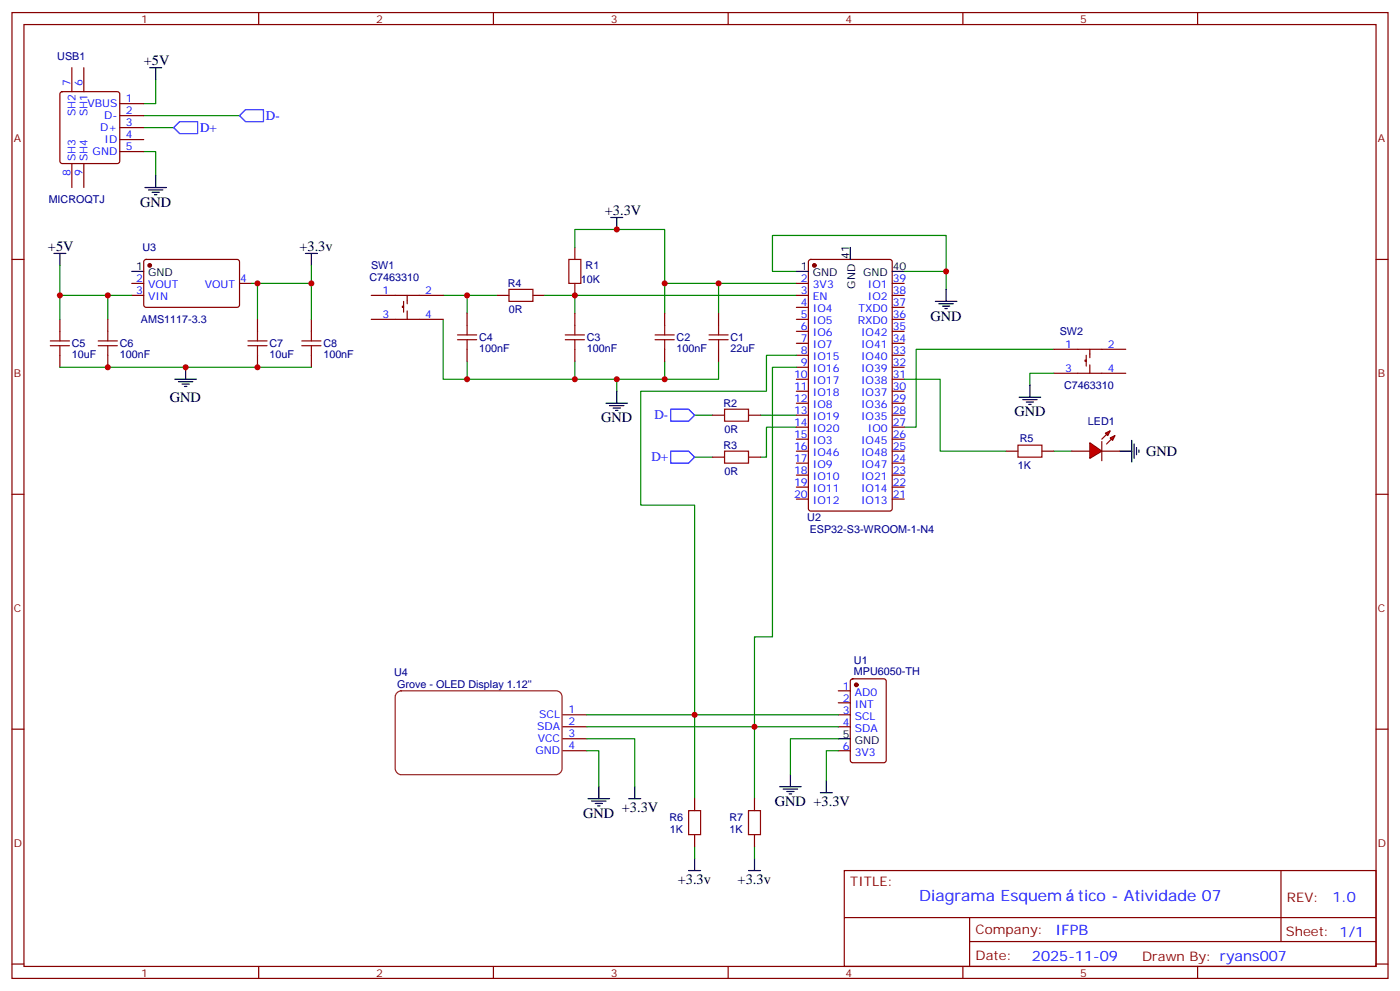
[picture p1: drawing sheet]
<svg xmlns="http://www.w3.org/2000/svg" width="412mm" height="292mm" viewBox="0 0 412 292" stroke-linecap="round" stroke-linejoin="round" font-family="sans-serif">
<g fill="none" stroke="#870000" stroke-width=".35">
<path d="M3.5 3.7h405.4v284.3h-405.4zM7.1 7.2h398.2v277.3h-398.2zM76.2 3.7v3.5M145.3 3.7v3.5M214.5 3.7v3.5M283.6 3.7v3.5M352.8 3.7v3.5M3.5 76.4h3.6M405.3 76.4h3.6M296.3 132.8h3.6M306.9 132.8h3.5M3.5 145.5h3.6"/>
<path d="M405.3 145.5h3.6M3.5 214.7h3.6M405.3 214.7h3.6M248.7 256.3h156.6v28.2h-156.6zM377.3 256.3v20.9M248.7 270.1h156.5M285.6 277.2h119.6M285.6 270.1v14.2M3.5 283.8h3.6M76.2 284.5v3.5M145.3 284.5v3.5M214.5 284.5v3.5"/>
<path d="M283.6 284.5v3.5M352.8 284.5v3.5M405.3 283.8h3.6"/>
</g>
<path d="M204.6 134.6h5.3M310.4 132.8h5.3" fill="none" stroke="#008700" stroke-width=".35"/>
<path d="M299.9 131.1h7v3.5h-7z" fill="none" stroke="#a10000" stroke-width=".35"/>
<path d="M329.8 132.8h3.6M333.4 129.6v6.4M334.1 130.7v4.2M334.8 131.8v2.1M335.5 132.5v.7" fill="none" stroke="#000" stroke-width=".35"/>
<g fill="#f00" stroke="#870000" stroke-width=".35">
<path d="M321 130.4l3.6 2.4-3.6 2.1z"/>
<path d="M324.6 130v5.6z"/>
</g>
<g fill="#870000" stroke="#870000" stroke-width=".35">
<path d="M324.6 129.3l1.4-1.4z"/>
<path d="M326 130.7l1.4-1.4z"/>
</g>
<g fill="#f00" stroke="#870000" stroke-width=".35">
<path d="M325.6 127.5l1.4-.7-.7 1.4z"/>
<path d="M327 128.9l1.4-.7-.7 1.4z"/>
</g>
<g fill="none" stroke="#870000" stroke-width=".35">
<path d="M21.2 19.9v7.1M24.7 19.9v7.1M17.9 27.2l.4-.2h16.3l.5 .2 .2 .5v19.7l-.3 .5-.4 .3h-16.3l-.5-.3-.2-.5v-19.7zM35.3 30.5h7M35.3 34h7M35.3 37.6h7M21.2 48.2v7M24.7 48.2v7M35.3 41.1h7M35.3 44.6h7M42.6 76.6l.4-.2h27.1l.5 .7-.1 13-.7 .4-27-.1-.5-.6v-12.7zM169.3 72.8v3.6"/>
<path d="M238.4 76.6l.4-.2h23.3l.7 .4v73l-.4 .6-23.6 .1-.6-.5-.1-72.9zM17.6 94v3.5M31.7 94v3.5M38.8 87h3.5M38.8 83.4h3.5M70.6 83.4h3.5M75.8 94v3.5M91.7 94v3.5M109.4 87h21.1M109.4 94h21.1M118.9 90.1h-.4v.4h.4M118.9 88.7v3.2"/>
<path d="M119.9 87v2.4M119.9 91.5v2.5M137.6 92.3v3.5M146.4 87h3.5M157 87h3.5M169.3 83.4v3.6M169.3 92.3v3.5M195.8 92.3v3.5M211.7 92.3v3.5M234.6 87h3.5M234.6 94h3.5M234.6 83.4h3.5"/>
<path d="M234.6 90.5h3.5M234.6 97.5h3.5M262.8 87h3.5M262.8 94h3.5M262.8 83.4h3.5M262.8 90.5h3.5M262.8 97.5h3.5M17.6 104.6v3.5M31.7 104.6v3.5M75.8 104.6v3.5M91.7 104.6v3.5M137.6 102.8v3.6"/>
<path d="M169.3 102.8v3.6M195.8 102.8v3.6M211.7 102.8v3.6M234.6 101.1h3.5M234.6 104.6h3.5M234.6 108.1h3.5M234.6 111.7h3.5M234.6 115.2h3.5M234.6 118.7h3.5M262.8 101.1h3.5M262.8 104.6h3.5M262.8 108.1h3.5"/>
<path d="M262.8 111.7h3.5M262.8 115.2h3.5M262.8 118.7h3.5M310.4 109.9h21.2M310.4 102.8h21.2M320 106h-.4v.4h.4M320 104.6v3.2M321 102.8v2.5M321 107.4v2.5M209.9 134.6h3.5M209.9 122.2h3.5M220.5 134.6h3.5"/>
<path d="M220.5 122.2h3.5M234.6 132.8h3.5M234.6 122.2h3.5M234.6 125.8h3.5M234.6 129.3h3.5M234.6 136.3h3.5M234.6 139.9h3.5M262.8 132.8h3.5M262.8 122.2h3.5M262.8 125.8h3.5M262.8 129.3h3.5M262.8 136.3h3.5"/>
<path d="M262.8 139.9h3.5M315.7 132.8h5.3M324.6 132.8h5.2M234.6 143.4h3.5M234.6 146.9h3.5M262.8 143.4h3.5M262.8 146.9h3.5M165.8 210.4h7.1M165.8 214h7.1M165.8 217.5h7.1M246.9 203.4h3.6M246.9 206.9h3.6"/>
<path d="M246.9 210.4h3.6M246.9 214h3.6M250.7 200.1l.5-.3h9.1l.7 .5 .1 23.5-.5 .7h-9.4l-.7-.4v-23.5zM165.8 221h7.1M204.6 235.1v3.6M222.2 235.1v3.6M246.9 221h3.6M204.6 245.7v3.5M222.2 245.7v3.5"/>
</g>
<g fill="none" stroke="#008700" stroke-width=".35">
<path d="M42.3 37.6h8.9M42.3 34h28.3M45.9 23.5v7h-3.6M42.3 44.6h3.6v7.1M17.6 78.1v8.9h21.2M91.7 78.1v5.3h-17.6M169.3 72.8v-5.2h26.5v15.8M234.6 79.9h-7.1v-10.6h51.2v10.6h-12.4M278.7 79.9v5.3M17.6 87v7M31.7 87v7M75.8 83.4v10.6"/>
<path d="M91.7 83.4v10.6M130.5 94v17.7h7.1M130.5 87h15.9M137.6 87v5.3M160.5 87h74.1M169.3 87v5.3M211.7 83.4h-15.9v8.9M234.6 83.4h-22.9v8.9M17.6 108.1h74.1M137.6 106.4v5.3h31.7M169.3 106.4v5.3h12.4M195.8 111.7h-14.1v3.5"/>
<path d="M195.8 106.4v5.3h15.9v-5.3M234.6 104.6h-8.8v10.6h-37.1v33.5h15.9v61.7h-31.7M234.6 108.1h-7.1v79.4h-5.3v47.6M266.3 111.7h10.6v21.1h19.4M310.4 102.8h-40.5v23h-3.6M310.4 109.9h-7v3.5M204.6 122.2h5.3M224 122.2h10.6M234.6 125.8h-8.8v8.8h-1.8M172.9 217.5h14.1v14.1M172.9 214h74M246.9 210.4h-42.3v24.7"/>
<path d="M246.9 217.5h-14.1v10.6M172.9 221h3.5v10.6M246.9 221h-3.5v8.8M204.6 249.2v3.6M222.2 249.2v3.6"/>
</g>
<g fill="none" stroke="#000" stroke-width=".35">
<path d="M44.1 19.9h3.5M45.9 19.9v3.6M42.7 55.2h6.3M43.7 55.9h4.3M44.8 56.6h2.1M45.5 57.3h.7M45.9 51.7v3.5M15.9 74.6h3.5M17.6 74.6v3.5M38.8 79.9h3.5M90 74.6h3.5M91.7 74.6v3.5"/>
<path d="M179.9 64h3.5M181.7 64v3.6M234.6 79.9h3.5M250.5 72.8v3.6M262.8 79.9h3.5M275.5 88.7h6.4M276.6 89.4h4.2M277.6 90.1h2.2M278.3 90.8h.7M278.7 85.2v3.5M51.5 111.7h6.4M52.6 112.4h4.2"/>
<path d="M53.6 113.1h2.1M54.3 113.8h.7M54.7 108.1v3.6M178.5 118.7h6.4M179.6 119.4h4.2M181.7 115.2v3.5M300.2 116.9h6.4M301.3 117.7h4.2M302.3 118.4h2.1M303 119.1h.7M303.4 113.4v3.5M180.6 120.1h2.1"/>
<path d="M181.3 120.8h.7M246.9 217.5h3.6M173.2 235.1h6.4M174.3 235.8h4.2M175.3 236.5h2.1M176 237.2h.7M176.4 231.6v3.5M185.2 235.1h3.5M187 231.6v3.5M229.7 231.6h6.3M230.7 232.3h4.2M231.8 233h2.1"/>
<path d="M232.5 233.7h.7M232.8 228.1v3.5M241.7 233.4h3.5M243.4 229.8v3.6M202.8 256.3h3.6M204.6 252.8v3.5M220.5 256.3h3.5M222.2 252.8v3.5"/>
</g>
<g fill="none" stroke="#a10000" stroke-width=".35">
<path d="M167.6 76.4h3.5v7h-3.5zM17.6 97.5v2.9M31.7 97.5v2.9M75.8 97.5v2.9M91.7 97.5v2.9M134.8 98.6h5.6M137.6 95.8v2.8M149.9 85.2h7.1v3.5h-7.1zM166.5 98.6h5.7M169.3 95.8v2.8M193 98.6h5.6M195.8 95.8v2.8"/>
<path d="M208.8 98.6h5.7M211.7 95.8v2.8M14.8 101.8h5.7M14.8 100.4h5.7M17.6 101.8v2.8M28.9 101.8h5.7M28.9 100.4h5.7M31.7 101.8v2.8M73 101.8h5.7M73 100.4h5.7M75.8 101.8v2.8M88.9 101.8h5.6"/>
<path d="M88.9 100.4h5.6M91.7 101.8v2.8M134.8 100h5.6M137.6 100v2.8M166.5 100h5.7M169.3 100v2.8M193 100h5.6M195.8 100v2.8M208.8 100h5.7M211.7 100v2.8M213.4 132.8h7.1v3.5h-7.1zM213.4 120.5h7.1v3.5h-7.1z"/>
<path d="M202.8 238.7h3.6v7h-3.6zM220.5 238.7h3.5v7h-3.5z"/>
</g>
<path d="M52.9 35.8h5.3v3.5h-5.3l-1.7-1.7zM70.6 34l1.7-1.7h5.3v3.5h-5.3zM197.6 132.8h5.2l1.8 1.8-1.8 1.7h-5.2zM197.6 120.5h5.2l1.8 1.7-1.8 1.8h-5.2z" fill="none" stroke="#00f" stroke-width=".35"/>
<g fill="#870000" stroke="#870000" stroke-width=".35">
<circle cx="239.9" cy="78.1" r=".53"/>
<circle cx="44.1" cy="78.1" r=".53"/>
<circle cx="252.2" cy="201.6" r=".53"/>
</g>
<path d="M117 203.9l1.2-.5h45.6a1.76 1.76 0 0 1 1.8 1.7v21.2a1.89 1.89 0 0 1-1.8 1.8h-45.6a1.89 1.89 0 0 1-1.8-1.8v-21.2z" fill="none" stroke="#8c2424" stroke-width=".35"/>
<g fill="#c00">
<circle cx="31.8" cy="87" r=".88"/>
<circle cx="75.8" cy="83.4" r=".88"/>
<circle cx="137.6" cy="111.7" r=".88"/>
<circle cx="169.3" cy="111.7" r=".88"/>
<circle cx="137.6" cy="87" r=".88"/>
<circle cx="181.7" cy="111.7" r=".88"/>
<circle cx="169.3" cy="87" r=".88"/>
<circle cx="181.7" cy="67.6" r=".88"/>
<circle cx="195.8" cy="83.4" r=".88"/>
<circle cx="195.8" cy="111.7" r=".88"/>
<circle cx="278.7" cy="79.9" r=".88"/>
<circle cx="31.8" cy="108.1" r=".88"/>
<circle cx="75.8" cy="108.1" r=".88"/>
<circle cx="17.6" cy="87" r=".88"/>
<circle cx="91.7" cy="83.4" r=".88"/>
<circle cx="54.7" cy="108.1" r=".88"/>
<circle cx="204.6" cy="210.4" r=".88"/>
<circle cx="222.3" cy="214" r=".88"/>
<circle cx="211.7" cy="83.4" r=".88"/>
</g>
<g font-size="4.6" fill="#00f">
<text x="270.8" y="265.3">Diagrama Esquem</text>
<text x="317.5" y="265.3">tico - Atividade 07</text>
</g>
<g font-size="4.2">
<text x="42.3" y="19.2">+5V</text>
<text x="41.3" y="60.9">GND</text>
<text x="178.2" y="63.3">+3.3V</text>
<text x="14.1" y="73.9">+5V</text>
<text x="88.2" y="73.9">+3.3v</text>
<text x="274.1" y="94.4">GND</text>
<text x="50" y="118.4">GND</text>
<text x="177.1" y="124.4">GND</text>
<text x="298.8" y="122.6">GND</text>
<text x="337.6" y="134.2">GND</text>
<text x="183.2" y="239.1">+3.3V</text>
<text x="228.2" y="237.2">GND +3.3V</text>
<text x="171.8" y="240.8">GND</text>
<text x="199.6" y="260.2">+3.3v</text>
<text x="217.3" y="260.2">+3.3v</text>
</g>
<g font-size="4.2" fill="#00f">
<text x="392.5" y="265.6">1.0</text>
<text x="310.9" y="275.1">IFPB</text>
<text x="304" y="282.9">2025-11-09</text>
</g>
<g font-size="3.9" fill="#00f">
<text x="78.3" y="35.2">D-</text>
<text x="58.9" y="38.8">D+</text>
<text x="192.8" y="123.5">D-</text>
<text x="191.9" y="135.7">D+</text>
</g>
<g font-size="3.9" fill="#800">
<text x="250.5" y="260.9">TITLE:</text>
<text x="379.1" y="265.6">REV:</text>
<text x="287.4" y="275.1">Company:</text>
<text x="378.7" y="275.7">Sheet: 1/1</text>
<text x="287.4" y="282.8">Date:</text>
<text x="336.4" y="282.8">Drawn By: ryans007</text>
</g>
<g font-size="3.2" fill="#800">
<text x="41.6" y="6.7">1</text>
<text x="110.8" y="6.7">2</text>
<text x="179.9" y="6.7">3</text>
<text x="249.1" y="6.7">4</text>
<text x="318.2" y="6.7">5</text>
<text x="4.1" y="41.8">A</text>
<text x="405.9" y="41.8">A</text>
<text x="4.1" y="110.9">B</text>
<text x="405.9" y="110.9">B</text>
<text x="4.1" y="180.1">C</text>
<text x="405.9" y="180.1">C</text>
<text x="4.1" y="249.2">D</text>
<text x="405.9" y="249.2">D</text>
<text x="41.6" y="287.5">1</text>
<text x="110.8" y="287.5">2</text>
<text x="179.9" y="287.5">3</text>
<text x="249.1" y="287.5">4</text>
<text x="318.2" y="287.5">5</text>
</g>
<g font-size="3.2" fill="#000080">
<text x="16.9" y="17.6">USB1</text>
<text x="14.3" y="59.9">MICROQTJ</text>
<text x="42" y="73.9">U3</text>
<text x="108.8" y="82.8">C7463310</text>
<text x="109.3" y="79.3">SW1</text>
<text x="171.1" y="83.4">10K</text>
<text x="172.5" y="79.2">R1</text>
<text x="149.6" y="84.6">R4</text>
<text x="41.5" y="95.1">AMS1117-3.3</text>
<text x="149.9" y="92.3">0R</text>
<text x="141.1" y="100.4">C4</text>
<text x="172.9" y="100.4">C3</text>
<text x="199.3" y="100.4">C2</text>
<text x="215.2" y="100.4">C1</text>
<text x="312.2" y="98.6">SW2</text>
<text x="21.2" y="105.4">10uF</text>
<text x="21.2" y="102.2">C5</text>
<text x="35.3" y="105.4">100nF</text>
<text x="35.3" y="102.2">C6</text>
<text x="79.4" y="105.4">10uF</text>
<text x="79.4" y="102.2">C7</text>
<text x="95.2" y="105.4">100nF</text>
<text x="95.2" y="102.2">C8</text>
<text x="141.1" y="103.7">100nF</text>
<text x="172.9" y="103.7">100nF</text>
<text x="199.3" y="103.7">100nF</text>
<text x="215.2" y="103.7">22uF</text>
<text x="213.1" y="119.9">R2</text>
<text x="313.4" y="114.5">C7463310</text>
<text x="320.4" y="125.1">LED1</text>
<text x="213.4" y="127.5">0R</text>
<text x="300.4" y="130">R5</text>
<text x="213.1" y="132.2">R3</text>
<text x="213.4" y="139.9">0R</text>
<text x="299.9" y="138.1">1K</text>
<text x="237.8" y="153.4">U2</text>
<text x="238.5" y="156.9">ESP32-S3-WROOM-1-N4</text>
<text x="251.5" y="195.6">U1</text>
<text x="116.1" y="199.1">U4</text>
<text x="117" y="202.7">Grove - OLED Display 1.12''</text>
<text x="251.5" y="198.8">MPU6050-TH</text>
<text x="197.2" y="241.6">R6</text>
<text x="197.3" y="245.1">1K</text>
<text x="214.9" y="241.6">R7</text>
<text x="214.9" y="245.1">1K</text>
</g>
<g font-size="3.2" fill="#00f">
<text x="20.8" y="25.2" transform="rotate(-90 20.8 25.2)">7</text>
<text x="24.3" y="25.2" transform="rotate(-90 24.3 25.2)">6</text>
<text x="22.2" y="34.3" transform="rotate(-90 22.2 34.3)">SH2</text>
<text x="25.7" y="31.6">VBUS</text>
<text x="25.8" y="34.3" transform="rotate(-90 25.8 34.3)">SH1</text>
<text x="30.7" y="35.1">D-</text>
<text x="37" y="30.2">1</text>
<text x="37" y="33.7">2</text>
<text x="29.5" y="38.6">D+</text>
<text x="37" y="37.2">3</text>
<text x="37" y="40.7">4</text>
<text x="22.2" y="47.4" transform="rotate(-90 22.2 47.4)">SH3</text>
<text x="25.8" y="47.4" transform="rotate(-90 25.8 47.4)">SH4</text>
<text x="27.3" y="45.7">GND</text>
<text x="30.8" y="42.2">ID</text>
<text x="37" y="44.3">5</text>
<text x="20.8" y="51.9" transform="rotate(-90 20.8 51.9)">8</text>
<text x="24.3" y="51.9" transform="rotate(-90 24.3 51.9)">9</text>
<text x="40.1" y="83.1">2</text>
<text x="70.7" y="83.1">4</text>
<text x="235.9" y="83.1">2</text>
<text x="263" y="83.1">39</text>
<text x="40.1" y="86.6">3</text>
<text x="43.6" y="88.4">VIN</text>
<text x="43.6" y="84.8">VOUT</text>
<text x="60.3" y="84.8">VOUT</text>
<text x="112.6" y="86.6">1</text>
<text x="125.2" y="86.6">2</text>
<text x="235.9" y="86.6">3</text>
<text x="239.4" y="84.8">3V3</text>
<text x="239.4" y="88.4">EN</text>
<text x="255.7" y="88.4">IO2</text>
<text x="255.7" y="84.8">IO1</text>
<text x="263" y="86.6">38</text>
<text x="112.6" y="93.7">3</text>
<text x="125.2" y="93.7">4</text>
<text x="235.9" y="90.1">4</text>
<text x="235.9" y="93.7">5</text>
<text x="239.4" y="91.9">IO4</text>
<text x="239.4" y="95.4">IO5</text>
<text x="252.7" y="95.4">RXD0</text>
<text x="252.9" y="91.9">TXD0</text>
<text x="263" y="93.7">36</text>
<text x="263" y="90.1">37</text>
<text x="235.9" y="97.2">6</text>
<text x="235.9" y="100.7">7</text>
<text x="239.4" y="99">IO6</text>
<text x="253.7" y="99">IO42</text>
<text x="263" y="100.7">34</text>
<text x="263" y="97.2">35</text>
<text x="235.9" y="104.2">8</text>
<text x="235.9" y="107.8">9</text>
<text x="239.4" y="102.5">IO7</text>
<text x="239.4" y="106">IO15</text>
<text x="253.7" y="106">IO40</text>
<text x="253.7" y="102.5">IO41</text>
<text x="263" y="107.8">32</text>
<text x="263" y="104.2">33</text>
<text x="313.7" y="102.5">1</text>
<text x="326.3" y="102.5">2</text>
<text x="233.9" y="111.3">10</text>
<text x="239.4" y="109.5">IO16</text>
<text x="239.4" y="113.1">IO17</text>
<text x="253.7" y="113.1">IO38</text>
<text x="253.7" y="109.5">IO39</text>
<text x="263" y="111.3">31</text>
<text x="313.7" y="109.5">3</text>
<text x="326.3" y="109.5">4</text>
<text x="233.9" y="114.8">11</text>
<text x="233.9" y="118.4">12</text>
<text x="239.4" y="116.6">IO18</text>
<text x="253.7" y="116.6">IO37</text>
<text x="263" y="118.4">29</text>
<text x="263" y="114.8">30</text>
<text x="233.9" y="121.9">13</text>
<text x="233.9" y="125.4">14</text>
<text x="239.4" y="120.1">IO8</text>
<text x="239.4" y="123.6">IO19</text>
<text x="253.7" y="123.6">IO35</text>
<text x="253.7" y="120.1">IO36</text>
<text x="263" y="125.4">27</text>
<text x="263" y="121.9">28</text>
<text x="233.9" y="128.9">15</text>
<text x="239.4" y="127.2">IO20</text>
<text x="239.4" y="130.7">IO3</text>
<text x="253.7" y="130.7">IO45</text>
<text x="255.7" y="127.2">IO0</text>
<text x="263" y="128.9">26</text>
<text x="233.9" y="132.5">16</text>
<text x="233.9" y="136">17</text>
<text x="239.4" y="134.2">IO46</text>
<text x="239.4" y="137.8">IO9</text>
<text x="253.7" y="137.8">IO47</text>
<text x="253.7" y="134.2">IO48</text>
<text x="263" y="136">24</text>
<text x="263" y="132.5">25</text>
<text x="233.9" y="139.5">18</text>
<text x="233.9" y="143.1">19</text>
<text x="239.4" y="141.3">IO10</text>
<text x="253.7" y="141.3">IO21</text>
<text x="263" y="143.1">22</text>
<text x="263" y="139.5">23</text>
<text x="233.9" y="146.6">20</text>
<text x="239.4" y="144.8">IO11</text>
<text x="239.4" y="148.3">IO12</text>
<text x="253.7" y="148.3">IO13</text>
<text x="253.7" y="144.8">IO14</text>
<text x="263" y="146.6">21</text>
<text x="248.3" y="203">1</text>
<text x="167.5" y="209.9">1</text>
<text x="248.3" y="206.6">2</text>
<text x="251.8" y="204.8">AD0</text>
<text x="251.8" y="208.3">INT</text>
<text x="158.2" y="214.9">SDA</text>
<text x="158.8" y="211.3">SCL</text>
<text x="167.5" y="213.4">2</text>
<text x="248.3" y="210.1">3</text>
<text x="248.3" y="213.6">4</text>
<text x="251.8" y="211.8">SCL</text>
<text x="251.8" y="215.4">SDA</text>
<text x="157.7" y="221.9">GND</text>
<text x="158.4" y="218.4">VCC</text>
<text x="167.5" y="217">3</text>
<text x="167.5" y="220.5">4</text>
<text x="248.3" y="220.7">6</text>
<text x="251.8" y="222.4">3V3</text>
</g>
<g font-size="3.2">
<text x="250.1" y="76.2" transform="rotate(-90 250.1 76.2)">41</text>
<text x="40.1" y="79.6">1</text>
<text x="43.6" y="81.3">GND</text>
<text x="235.9" y="79.6">1</text>
<text x="239.4" y="81.3">GND</text>
<text x="254.2" y="81.3">GND</text>
<text x="263" y="79.6">40</text>
<text x="251.9" y="85" transform="rotate(-90 251.9 85)">GND</text>
<text x="248.3" y="217.1">5</text>
<text x="251.8" y="218.9">GND</text>
</g>
</svg>
